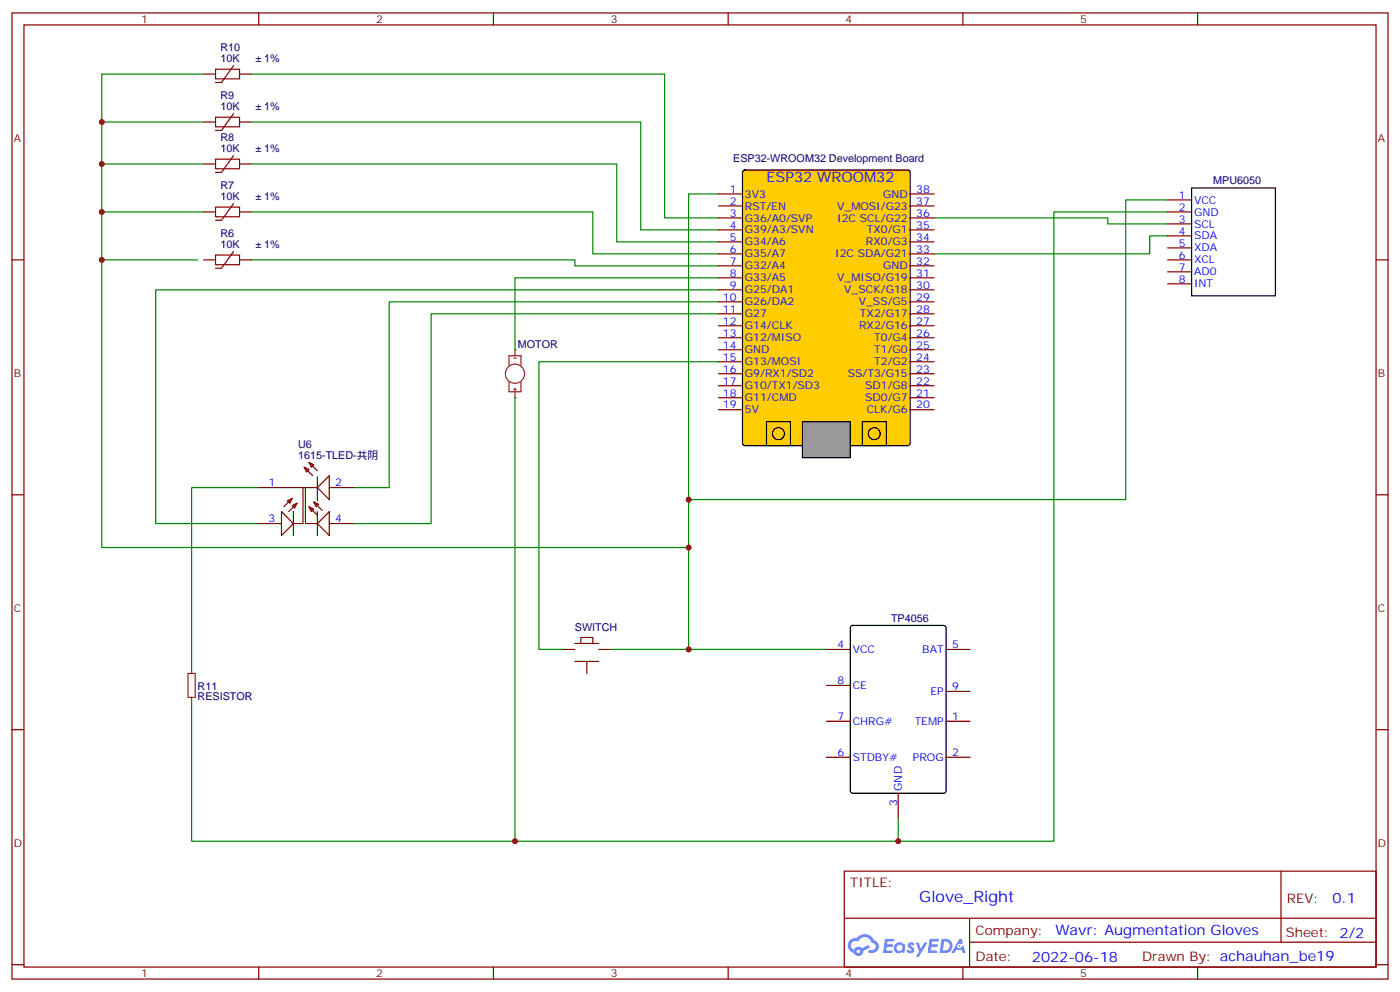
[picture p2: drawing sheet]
<svg xmlns="http://www.w3.org/2000/svg" width="412mm" height="292mm" viewBox="0 0 412 292" stroke-linecap="round" stroke-linejoin="round" font-family="sans-serif">
<g fill="none" stroke="#870000" stroke-width=".35">
<path d="M3.5 3.8h405.4v284.3h-405.4zM7.1 7.3h398.2v277.3h-398.2zM76.2 3.8v3.5M145.3 3.8v3.5M214.5 3.8v3.5M283.6 3.8v3.5M352.8 3.8v3.5M3.5 76.5h3.6M405.3 76.5h3.6M3.5 145.6h3.6M405.3 145.6h3.6M3.5 214.8h3.6"/>
<path d="M405.3 214.8h3.6M248.7 256.4h156.6v28.2h-156.6zM377.3 256.4v20.9M248.7 270.2h156.5M285.6 277.3h119.6M285.6 270.2v14.2M3.5 283.9h3.6M76.2 284.6v3.5M145.3 284.6v3.5M214.5 284.6v3.5M283.6 284.6v3.5M352.8 284.6v3.5"/>
<path d="M405.3 283.9h3.6"/>
</g>
<g fill="#5487ff">
<path d="M267.7 277.6a1.22 1.22 0 0 1 1.7 .2l-.4 .6a.47 .47 0 0 0-.3-.4 .47 .47 0 0 0-.5 .2l.1 .2a1.14 1.14 0 0 1 .8 1.8 1.14 1.14 0 0 1-1.9 0l-.2-.2 .5-.6 .7 .5a.29 .29 0 0 0 .3-.3 .29 .29 0 0 0-.2-.3 1.04 1.04 0 0 1-.6-1.7z"/>
<path d="M260.7 276.3h2.4l.3 .2-.2 .5-1.8 .1-.1 .8h1.5l.3 .4-.3 .4h-1.6l-.2 1.1h1.7l.2 .3-.2 .3-2.6 .1z"/>
<path d="M273.8 276.3h2.4l.3 .2-.1 .5-1.8 .1-.2 .8h1.6l.3 .4-.4 .4h-1.6l-.1 1.1h1.7l.2 .3-.2 .3-2.6 .1z"/>
<path d="M282.6 276.3h.7l.3 1.3-.6 .3a.69 .69 0 0 0-1 .3 .69 .69 0 0 0 .4 .9 .69 .69 0 0 0 .9-.6l.5-.2 .6 2.2h-.8l-.2-.9h-1.8l-.5 .9h-.8z"/>
<path d="M269.8 277.4h.8l.6 1.8 1.1-1.8h.9l-2.6 4.2h-.8l.9-1.5z"/>
<path d="M277.4 276.3l-.6 4.2h1.3a2.11 2.11 0 0 0 2.5-2.1 2.11 2.11 0 0 0-2.5-2.1zM278.1 277.1a1.39 1.39 0 0 1 1.7 1.4 1.39 1.39 0 0 1-1.8 1.3h-.3z"/>
<path d="M263.7 277.9a1.54 1.54 0 0 0-.1 2.2 1.54 1.54 0 0 0 2.2 .1l.6 .3 .3-2.3-.2-.3h-.4a1.49 1.49 0 0 0-2.4 0zM264 278.9a.94 .94 0 0 1 1.8 0 .94 .94 0 0 1-1.8 0z"/>
<path d="M250.4 276.7a2.18 2.18 0 0 0 1.1 3.7 1.44 1.44 0 0 0 1.6 .9 1.44 1.44 0 0 0 1.2-1.4l2-1.1-.5-.7-1.9 1a1.47 1.47 0 0 0-2.4 .4 1.39 1.39 0 0 1-.7-1.9 1.39 1.39 0 0 1 2-.5 2.12 2.12 0 0 1 2.2-1.3 2.12 2.12 0 0 1 1.9 1.7 1.14 1.14 0 0 1 1.1 1.4 1.14 1.14 0 0 1-1.7 .7 .43 .43 0 0 0-.5 .4 .43 .43 0 0 0 .4 .5 1.98 1.98 0 0 0 2.5-1.2 1.98 1.98 0 0 0-1.2-2.6 3.1 3.1 0 0 0-5.3-.6l-.9 .1zM252.3 280a.55 .55 0 0 1 1.1 0 .55 .55 0 0 1-1.1 0z"/>
<circle cx="282.6" cy="278.4" r=".26"/>
</g>
<g fill="none" stroke="#008700" stroke-width=".35">
<path d="M30 35.9h30M60 21.8h-30v139.3h172.8v-14.1h128.8v-88.2h12.4M74.1 35.9h114.6v31.8h23M74.1 21.8h121.7v42.3h15.9M30 48.3h30M74.1 48.3h107.6v22.9h30M211.7 57.1h-8.9v89.9M30 76.5h28.2M30 62.4h30M74.1 76.5h95.2v1.7h42.4M74.1 62.4h100.5v12.3h37.1M275.2 64.1h51.1v1.8h17.7"/>
<path d="M344 62.4h-33.6v185.2h-45.8M344 69.4h-5.3v5.3h-63.5M211.7 92.4h-84.7v61.7h-22.9M211.7 88.8h-97v54.7h-10.6M211.7 85.3h-165.8v68.8h29.9M202.8 161.1v30h40.6"/>
</g>
<path d="M63.5 34.5h7.1v2.8h-7.1zM63.5 46.8h7.1v2.9h-7.1zM63.5 75.1h7.1v2.8h-7.1zM63.5 61h7.1v2.8h-7.1z" fill="none" stroke="#a10000" stroke-width=".35"/>
<path d="M60 35.9h3.5M68.8 33.4l-3.5 5h-1.8M70.6 35.9h3.5M60 48.3h3.5M68.8 59.9l-3.5 4.9h-1.8M68.8 45.8l-3.5 4.9h-1.8M70.6 48.3h3.5M60 76.5h3.5M60 62.4h3.5M68.8 74l-3.5 5h-1.8M70.6 76.5h3.5M70.6 62.4h3.5" fill="none" stroke="#870000" stroke-width=".35"/>
<path d="M219 50.2l.4-.2h48l.7 .5v80l-.5 .6-48.2 .1-.6-.5-.1-80z" fill="#fc0" stroke="#000" stroke-width=".35"/>
<g fill="none" stroke="#870000" stroke-width=".35">
<path d="M211.7 57.1h7M268.1 57.1h7.1M211.7 60.6h7M211.7 64.1h7M211.7 67.7h7M211.7 71.2h7M211.7 74.7h7M211.7 78.2h7M268.1 60.6h7.1M268.1 64.1h7.1M268.1 67.7h7.1M268.1 71.2h7.1"/>
<path d="M268.1 74.7h7.1M268.1 78.2h7.1M211.7 81.8h7M211.7 85.3h7M211.7 88.8h7M211.7 92.4h7M211.7 95.9h7M211.7 99.4h7M268.1 81.8h7.1M268.1 85.3h7.1M268.1 88.8h7.1M268.1 92.4h7.1"/>
<path d="M268.1 95.9h7.1M268.1 99.4h7.1M211.7 102.9h7M211.7 106.5h7M211.7 110h7M211.7 113.5h7M211.7 117.1h7M268.1 102.9h7.1M268.1 106.5h7.1M268.1 110h7.1M268.1 113.5h7.1M268.1 117.1h7.1"/>
<path d="M211.7 120.6h7M268.1 120.6h7.1"/>
</g>
<path d="M236.4 124.1h14.1v10.6h-14.1z" fill="#999" stroke="#000" stroke-width=".35"/>
<g fill="none" stroke="#000" stroke-width=".35">
<path d="M225.8 124.1h7v7.1h-7zM254 124.1h7.1v7.1h-7.1z"/>
<circle cx="229.3" cy="127.6" r="1.76"/>
<circle cx="257.5" cy="127.6" r="1.76"/>
</g>
<path d="M75.8 143.5h7.1M75.8 154.1h7.1M86.4 150.6v7M89.3 143.5v10.6h-2.9M90 143.5v10.6h3.5M97 143.5h7.1M97 154.1h7.1" fill="none" stroke="#870000" stroke-width=".35"/>
<g fill="#f0f0f0" stroke="#870000" stroke-width=".35">
<path d="M84.7 147.4l1.4-.7-.7 1.4z"/>
<path d="M86.1 148.8l1.4-.7-.7 1.4z"/>
</g>
<path d="M82.9 150.6l3.5 3.5-3.5 3.5zM86.1 146.7l-2.5 2.5M87.5 148.1l-2.5 2.5M93.5 150.6v7" fill="none" stroke="#870000" stroke-width=".35"/>
<g fill="#f0f0f0" stroke="#870000" stroke-width=".35">
<path d="M92.4 147.7l1.4 .7-.7 .8z"/>
<path d="M91 149.2l1.4 .7-.7 .7z"/>
</g>
<path d="M82.9 143.5h10.6M91 149.2l2.5 2.4M92.4 147.7l2.5 2.5M93.5 154.1l3.5-3.5v7zM93.5 140.3v7.1" fill="none" stroke="#870000" stroke-width=".35"/>
<g fill="#f0f0f0" stroke="#870000" stroke-width=".35">
<path d="M91 136.1l1.4 .7-.7 .7z"/>
<path d="M89.6 137.5l1.4 .7-.7 .7z"/>
</g>
<g fill="none" stroke="#870000" stroke-width=".35">
<path d="M68.8 19.3l-3.5 5h-1.8M60 21.8h3.5M70.6 21.8h3.5M344 58.8h7M344 62.4h7M344 65.9h7M344 69.4h7M344 73h7M344 76.5h7M344 80h7M344 83.5h7M89.6 137.5l2.5 2.5"/>
<path d="M91 136.1l2.5 2.5M93.5 143.5l3.5-3.5v7zM243.4 191.1h7.1M278.7 191.1h7.1M243.4 212.3h7.1M243.4 201.7h7.1M278.7 212.3h7.1M278.7 203.5h7.1M243.4 222.9h7.1M264.6 233.5v7M278.7 222.9h7.1"/>
</g>
<path d="M351 55.3h24.7v31.8h-24.7zM250.7 184.3l.5-.2h26.8l.6 .4 .1 48.3-.5 .6-27 .1-.7-.5v-48.2z" fill="none" stroke="#000" stroke-width=".35"/>
<path d="M63.5 20.4h7.1v2.8h-7.1z" fill="none" stroke="#a10000" stroke-width=".35"/>
<g fill="none" stroke="#8c2424" stroke-width=".35">
<path d="M149.9 107.5v-2.8h3.6v2.8M149.9 112.5v2.8h3.6v-2.8M151.3 114.6h.7M151.3 105.4h.7M151.7 102.9v1.8M151.7 114.2v.7M151.7 115.3v1.8"/>
<circle cx="151.7" cy="110" r="2.82"/>
</g>
<g fill="#8c2424">
<circle cx="151.7" cy="117.1" r=".18"/>
<circle cx="151.7" cy="102.9" r=".18"/>
</g>
<path d="M211.7 81.8h-60v21.1M151.7 117.1v130.5M211.7 106.5h-53v84.6h7.1M75.8 143.5h-19.4v51.2M179.9 191.1h22.9M56.4 208.8v38.8h208.2v-7.1" fill="none" stroke="#008700" stroke-width=".35"/>
<path d="M55.4 198.2h2.1v7h-2.1zM56.4 194.7v3.5M56.4 205.2v3.6" fill="none" stroke="#8c2424" stroke-width=".35"/>
<path d="M165.8 191.1h3.5M169.3 194.7h7.1M169.3 189.4h7.1M171.1 189.4v-1.8h3.5v1.8M172.9 194.7v3.5M176.4 191.1h3.5" fill="none" stroke="#870000" stroke-width=".35"/>
<g fill="#c00">
<circle cx="202.8" cy="147" r=".88"/>
<circle cx="202.8" cy="161.1" r=".88"/>
<circle cx="30" cy="76.5" r=".88"/>
<circle cx="30" cy="62.4" r=".88"/>
<circle cx="30" cy="48.3" r=".88"/>
<circle cx="30" cy="35.9" r=".88"/>
<circle cx="151.7" cy="247.6" r=".88"/>
<circle cx="264.6" cy="247.6" r=".88"/>
<circle cx="202.8" cy="191.1" r=".88"/>
</g>
<text font-size="4.6" fill="#00f" x="270.8" y="265.4">Glove_Right</text>
<g font-size="4.2" fill="#00f">
<text x="225.8" y="53.6">ESP32 WROOM32</text>
<text x="392.5" y="265.7">0.1</text>
<text x="310.9" y="275.2">Wavr: Augmentation Gloves</text>
<text x="304" y="283">2022-06-18</text>
</g>
<g font-size="3.9" fill="#800">
<text x="250.5" y="261">TITLE:</text>
<text x="379.1" y="265.7">REV:</text>
<text x="287.4" y="275.2">Company:</text>
<text x="378.7" y="275.8">Sheet: 2/2</text>
<text x="287.4" y="282.9">Date:</text>
<text x="336.4" y="282.9">Drawn By: achauhan_be19</text>
</g>
<g font-size="3.2" fill="#800">
<text x="41.6" y="6.8">1</text>
<text x="110.8" y="6.8">2</text>
<text x="179.9" y="6.8">3</text>
<text x="249.1" y="6.8">4</text>
<text x="318.2" y="6.8">5</text>
<text x="4.1" y="41.9">A</text>
<text x="405.9" y="41.9">A</text>
<text x="4.1" y="111.1">B</text>
<text x="405.9" y="111.1">B</text>
<text x="4.1" y="180.2">C</text>
<text x="405.9" y="180.2">C</text>
<text x="4.1" y="249.3">D</text>
<text x="405.9" y="249.3">D</text>
<text x="41.6" y="287.6">1</text>
<text x="110.8" y="287.6">2</text>
<text x="179.9" y="287.6">3</text>
<text x="249.1" y="287.6">4</text>
<text x="318.2" y="287.6">5</text>
</g>
<g font-size="3.2" fill="#000080">
<text x="64.9" y="15.1">R10</text>
<text x="64.9" y="18.3">10K</text>
<text x="77.8" y="18.3">1%</text>
<text x="64.9" y="29.2">R9</text>
<text x="64.9" y="32.4">10K</text>
<text x="77.8" y="32.4">1%</text>
<text x="64.9" y="41.6">R8</text>
<text x="64.9" y="44.7">10K</text>
<text x="77.8" y="44.7">1%</text>
<text x="216" y="47.7">ESP32-WROOM32 Development Board</text>
<text x="64.9" y="58.8">10K</text>
<text x="64.9" y="55.7">R7</text>
<text x="77.8" y="58.8">1%</text>
<text x="357.4" y="54.1">MPU6050</text>
<text x="64.9" y="69.8">R6</text>
<text x="64.9" y="73">10K</text>
<text x="77.8" y="73">1%</text>
<text x="152.5" y="102.4">MOTOR</text>
<text x="87.8" y="131.9">U6</text>
<text x="87.8" y="135">1615-TLED-共阴</text>
<text x="169.3" y="185.8">SWITCH</text>
<text x="262.5" y="183">TP4056</text>
<text x="58.2" y="203">R11</text>
<text x="58.2" y="206.1">RESISTOR</text>
</g>
<g font-size="3.2" fill="#00f">
<text x="214.9" y="56.7">1</text>
<text x="219.4" y="58.1">3V3</text>
<text x="260.1" y="58.1">GND</text>
<text x="269.9" y="56.7">38</text>
<text x="347.2" y="58.5">1</text>
<text x="351.7" y="59.9">VCC</text>
<text x="214.9" y="60.3">2</text>
<text x="214.9" y="63.8">3</text>
<text x="219.4" y="61.7">RST/EN</text>
<text x="219.4" y="65.2">G36/A0/SVP</text>
<text x="246.6" y="61.7">V_MOSI/G23</text>
<text x="246.6" y="65.2">I2C SCL/G22</text>
<text x="269.9" y="63.8">36</text>
<text x="269.9" y="60.3">37</text>
<text x="347.2" y="62">2</text>
<text x="347.2" y="65.5">3</text>
<text x="351.7" y="63.4">GND</text>
<text x="214.9" y="67.3">4</text>
<text x="214.9" y="70.8">5</text>
<text x="219.4" y="68.7">G39/A3/SVN</text>
<text x="255.3" y="68.7">TX0/G1</text>
<text x="269.9" y="70.8">34</text>
<text x="269.9" y="67.3">35</text>
<text x="347.2" y="69.1">4</text>
<text x="351.7" y="67">SCL</text>
<text x="351.7" y="70.5">SDA</text>
<text x="214.9" y="74.4">6</text>
<text x="214.9" y="77.9">7</text>
<text x="219.4" y="72.2">G34/A6</text>
<text x="219.4" y="75.8">G35/A7</text>
<text x="246" y="75.8">I2C SDA/G21</text>
<text x="255.1" y="72.2">RX0/G3</text>
<text x="269.9" y="77.9">32</text>
<text x="269.9" y="74.4">33</text>
<text x="347.2" y="72.6">5</text>
<text x="347.2" y="76.1">6</text>
<text x="351.7" y="74">XDA</text>
<text x="351.7" y="77.5">XCL</text>
<text x="214.9" y="81.4">8</text>
<text x="219.4" y="79.3">G32/A4</text>
<text x="219.4" y="82.8">G33/A5</text>
<text x="246.6" y="82.8">V_MISO/G19</text>
<text x="260.1" y="79.3">GND</text>
<text x="269.9" y="81.4">31</text>
<text x="347.2" y="79.7">7</text>
<text x="347.2" y="83.2">8</text>
<text x="351.7" y="81.1">AD0</text>
<text x="212.9" y="88.5">10</text>
<text x="214.9" y="84.9">9</text>
<text x="219.4" y="86.4">G25/DA1</text>
<text x="219.4" y="89.9">G26/DA2</text>
<text x="248.7" y="86.4">V_SCK/G18</text>
<text x="253" y="89.9">V_SS/G5</text>
<text x="269.9" y="88.5">29</text>
<text x="269.9" y="84.9">30</text>
<text x="351.7" y="84.6">INT</text>
<text x="212.9" y="92">11</text>
<text x="212.9" y="95.5">12</text>
<text x="219.4" y="93.4">G27</text>
<text x="253.3" y="93.4">TX2/G17</text>
<text x="269.9" y="95.5">27</text>
<text x="269.9" y="92">28</text>
<text x="212.9" y="99.1">13</text>
<text x="219.4" y="96.9">G14/CLK</text>
<text x="219.4" y="100.5">G12/MISO</text>
<text x="253.1" y="96.9">RX2/G16</text>
<text x="257.5" y="100.5">T0/G4</text>
<text x="269.9" y="99.1">26</text>
<text x="212.9" y="102.6">14</text>
<text x="212.9" y="106.1">15</text>
<text x="219.4" y="104">GND</text>
<text x="219.4" y="107.5">G13/MOSI</text>
<text x="257.5" y="107.5">T2/G2</text>
<text x="257.5" y="104">T1/G0</text>
<text x="269.9" y="106.1">24</text>
<text x="269.9" y="102.6">25</text>
<text x="212.9" y="109.6">16</text>
<text x="212.9" y="113.2">17</text>
<text x="219.4" y="111.1">G9/RX1/SD2</text>
<text x="249.7" y="111.1">SS/T3/G15</text>
<text x="269.9" y="113.2">22</text>
<text x="269.9" y="109.6">23</text>
<text x="212.9" y="116.7">18</text>
<text x="219.4" y="114.6">G10/TX1/SD3</text>
<text x="219.4" y="118.1">G11/CMD</text>
<text x="254.9" y="118.1">SD0/G7</text>
<text x="254.9" y="114.6">SD1/G8</text>
<text x="269.9" y="116.7">21</text>
<text x="212.9" y="120.2">19</text>
<text x="219.4" y="121.6">5V</text>
<text x="255.3" y="121.6">CLK/G6</text>
<text x="269.9" y="120.2">20</text>
<text x="79.1" y="143.2">1</text>
<text x="98.8" y="143.2">2</text>
<text x="79.1" y="153.7">3</text>
<text x="98.8" y="153.7">4</text>
<text x="246.7" y="190.8">4</text>
<text x="280.5" y="190.8">5</text>
<text x="251.2" y="192.2">VCC</text>
<text x="271.7" y="192.2">BAT</text>
<text x="246.7" y="201.4">8</text>
<text x="251.2" y="202.8">CE</text>
<text x="280.5" y="203.1">9</text>
<text x="274.1" y="204.5">EP</text>
<text x="246.7" y="211.9">7</text>
<text x="251.2" y="213.4">CHRG#</text>
<text x="269.4" y="213.4">TEMP</text>
<text x="280.5" y="211.9">1</text>
<text x="246.7" y="222.5">6</text>
<text x="251.2" y="223.9">STDBY#</text>
<text x="268.9" y="223.9">PROG</text>
<text x="280.5" y="222.5">2</text>
<text x="265.6" y="232.8" transform="rotate(-90 265.6 232.8)">GND</text>
<text x="264.2" y="237.2" transform="rotate(-90 264.2 237.2)">3</text>
</g>
</svg>
